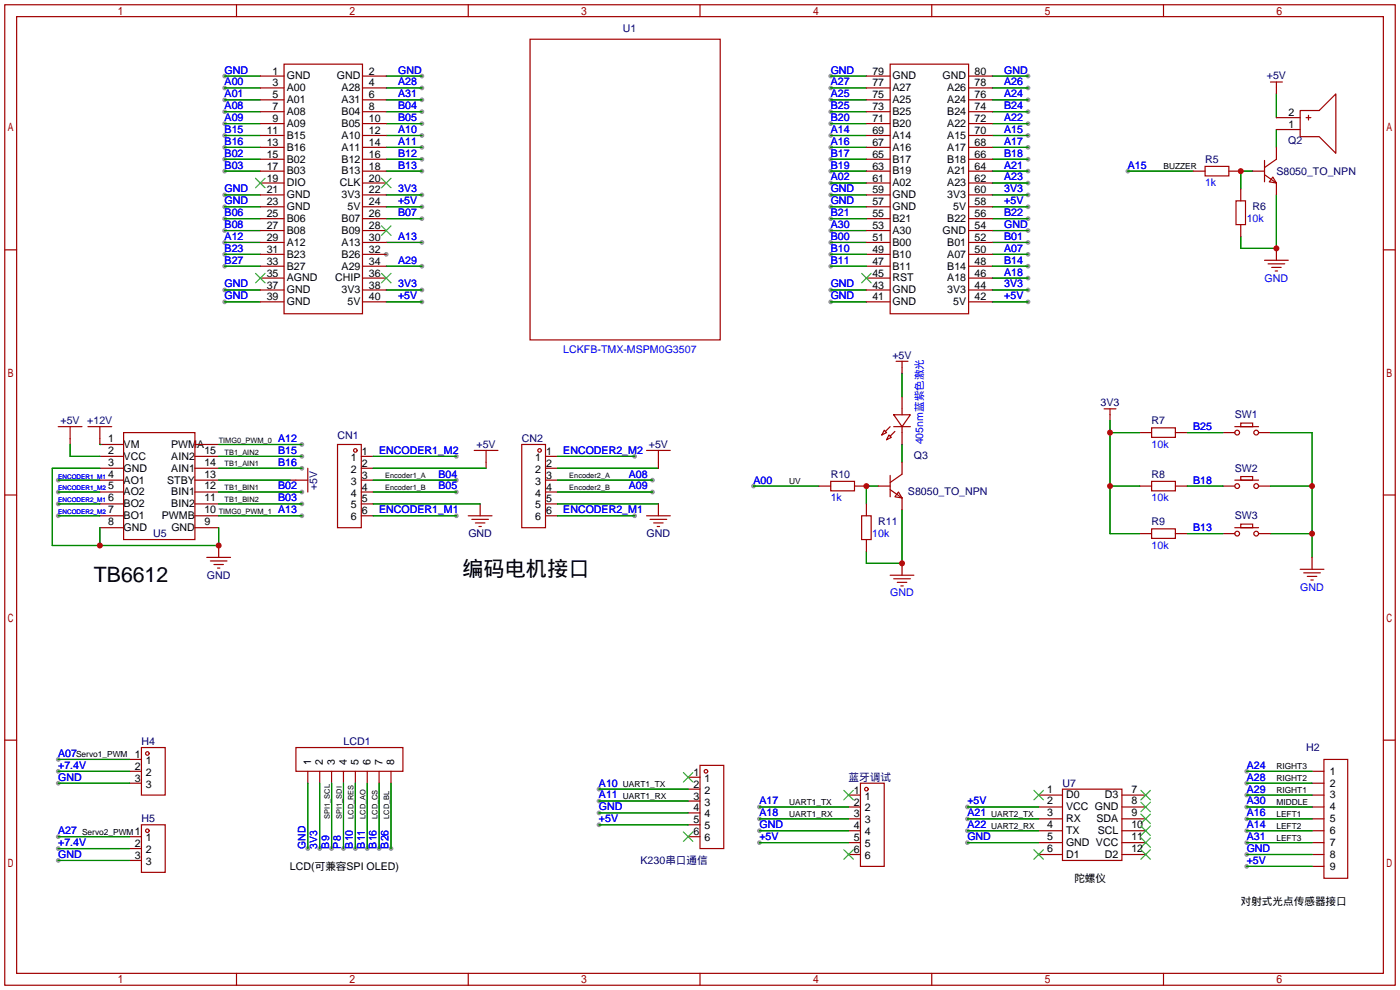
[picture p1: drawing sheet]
<svg xmlns="http://www.w3.org/2000/svg" width="299mm" height="212mm" viewBox="0 0 299 212" stroke-linecap="round" stroke-linejoin="round" font-family="sans-serif">
<g fill="#999">
<circle cx="82.5" cy="54.4" r=".51"/>
<circle cx="241" cy="36.6" r=".51"/>
<circle cx="12.4" cy="102.6" r=".51"/>
<circle cx="12.4" cy="105.2" r=".51"/>
<circle cx="12.4" cy="107.7" r=".51"/>
<circle cx="12.4" cy="110.2" r=".51"/>
<circle cx="64.5" cy="97.5" r=".51"/>
<circle cx="64.5" cy="100.1" r=".51"/>
<circle cx="64.5" cy="105.2" r=".51"/>
<circle cx="64.5" cy="95" r=".51"/>
<circle cx="64.5" cy="107.7" r=".51"/>
<circle cx="64.5" cy="110.2" r=".51"/>
<circle cx="97.5" cy="97.5" r=".51"/>
<circle cx="97.5" cy="102.6" r=".51"/>
<circle cx="97.5" cy="105.2" r=".51"/>
<circle cx="97.5" cy="110.2" r=".51"/>
<circle cx="135.6" cy="97.5" r=".51"/>
<circle cx="139.4" cy="102.6" r=".51"/>
<circle cx="139.4" cy="105.2" r=".51"/>
<circle cx="135.6" cy="110.2" r=".51"/>
<circle cx="128" cy="168.7" r=".51"/>
<circle cx="128" cy="171.2" r=".51"/>
<circle cx="128" cy="173.7" r=".51"/>
<circle cx="128" cy="176.3" r=".51"/>
<circle cx="206.8" cy="172.5" r=".51"/>
<circle cx="206.8" cy="180.1" r=".51"/>
<circle cx="206.8" cy="177.5" r=".51"/>
<circle cx="206.8" cy="175" r=".51"/>
<circle cx="162.3" cy="172.5" r=".51"/>
<circle cx="162.3" cy="175" r=".51"/>
<circle cx="162.3" cy="177.5" r=".51"/>
<circle cx="162.3" cy="180.1" r=".51"/>
<circle cx="65.8" cy="181.4" r=".51"/>
<circle cx="68.3" cy="181.4" r=".51"/>
<circle cx="70.9" cy="181.4" r=".51"/>
<circle cx="73.4" cy="181.4" r=".51"/>
<circle cx="75.9" cy="181.4" r=".51"/>
<circle cx="78.5" cy="181.4" r=".51"/>
<circle cx="81" cy="181.4" r=".51"/>
<circle cx="83.6" cy="181.4" r=".51"/>
<circle cx="161" cy="103.9" r=".51"/>
<circle cx="266.4" cy="164.8" r=".51"/>
<circle cx="266.4" cy="167.4" r=".51"/>
<circle cx="266.4" cy="169.9" r=".51"/>
<circle cx="266.4" cy="172.5" r=".51"/>
<circle cx="266.4" cy="175" r=".51"/>
<circle cx="266.4" cy="177.5" r=".51"/>
<circle cx="266.4" cy="180.1" r=".51"/>
<circle cx="266.4" cy="182.6" r=".51"/>
<circle cx="266.4" cy="185.2" r=".51"/>
<circle cx="12.4" cy="162.3" r=".51"/>
<circle cx="12.4" cy="164.8" r=".51"/>
<circle cx="12.4" cy="167.4" r=".51"/>
<circle cx="12.4" cy="178.8" r=".51"/>
<circle cx="12.4" cy="181.4" r=".51"/>
<circle cx="12.4" cy="183.9" r=".51"/>
<circle cx="48" cy="21.3" r=".51"/>
<circle cx="48" cy="29" r=".51"/>
<circle cx="48" cy="18.8" r=".51"/>
<circle cx="48" cy="16.3" r=".51"/>
<circle cx="90.2" cy="56.9" r=".51"/>
<circle cx="90.2" cy="62" r=".51"/>
<circle cx="90.2" cy="18.8" r=".51"/>
<circle cx="90.2" cy="16.3" r=".51"/>
<circle cx="90.2" cy="64.5" r=".51"/>
<circle cx="90.2" cy="23.9" r=".51"/>
<circle cx="90.2" cy="21.3" r=".51"/>
<circle cx="90.2" cy="29" r=".51"/>
<circle cx="90.2" cy="34" r=".51"/>
<circle cx="90.2" cy="31.5" r=".51"/>
<circle cx="90.2" cy="41.7" r=".51"/>
<circle cx="90.2" cy="36.6" r=".51"/>
<circle cx="90.2" cy="46.7" r=".51"/>
<circle cx="90.2" cy="44.2" r=".51"/>
<circle cx="48" cy="26.4" r=".51"/>
<circle cx="48" cy="23.9" r=".51"/>
<circle cx="90.2" cy="51.8" r=".51"/>
<circle cx="90.2" cy="26.4" r=".51"/>
<circle cx="48" cy="31.5" r=".51"/>
<circle cx="48" cy="34" r=".51"/>
<circle cx="48" cy="41.7" r=".51"/>
<circle cx="48" cy="36.6" r=".51"/>
<circle cx="48" cy="46.7" r=".51"/>
<circle cx="48" cy="44.2" r=".51"/>
<circle cx="48" cy="51.8" r=".51"/>
<circle cx="48" cy="49.3" r=".51"/>
<circle cx="48" cy="54.4" r=".51"/>
<circle cx="48" cy="62" r=".51"/>
<circle cx="48" cy="64.5" r=".51"/>
<circle cx="48" cy="56.9" r=".51"/>
<circle cx="219.7" cy="44.2" r=".51"/>
<circle cx="219.7" cy="64.5" r=".51"/>
<circle cx="219.7" cy="62" r=".51"/>
<circle cx="219.7" cy="59.4" r=".51"/>
<circle cx="219.7" cy="54.4" r=".51"/>
<circle cx="219.7" cy="46.7" r=".51"/>
<circle cx="219.7" cy="51.8" r=".51"/>
<circle cx="219.7" cy="49.3" r=".51"/>
<circle cx="219.7" cy="26.4" r=".51"/>
<circle cx="219.7" cy="23.9" r=".51"/>
<circle cx="219.7" cy="29" r=".51"/>
<circle cx="219.7" cy="34" r=".51"/>
<circle cx="219.7" cy="31.5" r=".51"/>
<circle cx="219.7" cy="41.7" r=".51"/>
<circle cx="219.7" cy="39.1" r=".51"/>
<circle cx="219.7" cy="36.6" r=".51"/>
<circle cx="177.5" cy="16.3" r=".51"/>
<circle cx="177.5" cy="21.3" r=".51"/>
<circle cx="177.5" cy="18.8" r=".51"/>
<circle cx="177.5" cy="23.9" r=".51"/>
<circle cx="177.5" cy="29" r=".51"/>
<circle cx="177.5" cy="26.4" r=".51"/>
<circle cx="177.5" cy="31.5" r=".51"/>
<circle cx="177.5" cy="36.6" r=".51"/>
<circle cx="177.5" cy="34" r=".51"/>
<circle cx="177.5" cy="39.1" r=".51"/>
<circle cx="177.5" cy="44.2" r=".51"/>
<circle cx="177.5" cy="41.7" r=".51"/>
<circle cx="177.5" cy="51.8" r=".51"/>
<circle cx="177.5" cy="49.3" r=".51"/>
<circle cx="177.5" cy="64.5" r=".51"/>
<circle cx="177.5" cy="62" r=".51"/>
<circle cx="219.7" cy="16.3" r=".51"/>
<circle cx="219.7" cy="21.3" r=".51"/>
<circle cx="219.7" cy="18.8" r=".51"/>
<circle cx="177.5" cy="46.7" r=".51"/>
<circle cx="177.5" cy="54.4" r=".51"/>
<circle cx="177.5" cy="56.9" r=".51"/>
<circle cx="219.7" cy="56.9" r=".51"/>
</g>
<g fill="none" stroke="#a10000" stroke-width=".25">
<path d="M1 1h297.2v209.6h-297.2zM3.6 3.6h292.1v204.4h-292.1zM50.5 1v2.6M55.6 16.3h5.1M55.6 18.8h5.1M60.7 13.7h16.8v53.4h-16.8zM77.5 16.3h5M77.5 18.8h5M100.1 1v2.6M113.3 8.4h40.6v64.2h-40.6zM149.6 1v2.6M185.2 16.3h5"/>
<path d="M185.2 18.8h5M190.2 13.7h16.8v53.4h-16.8zM199.1 1v2.6M207 16.3h5.1M207 18.8h5.1M248.7 1v2.6M271.5 17.5h2.6M272.8 17.5v2.6M55.6 36.6h5.1M55.6 21.3h5.1M55.6 23.9h5.1M55.6 29h5.1"/>
<path d="M55.6 39.1h5.1M55.6 26.4h5.1M55.6 31.5h5.1M55.6 34h5.1M77.5 36.6h5M77.5 21.3h5M77.5 23.9h5M77.5 29h5M77.5 39.1h5M77.5 26.4h5M77.5 31.5h5M77.5 34h5"/>
<path d="M185.2 36.6h5M185.2 21.3h5M185.2 23.9h5M185.2 29h5M185.2 39.1h5M185.2 26.4h5M185.2 31.5h5M185.2 34h5M207 36.6h5.1M207 21.3h5.1M207 23.9h5.1M207 29h5.1"/>
<path d="M207 39.1h5.1M207 26.4h5.1M207 31.5h5.1M207 34h5.1M255 36.6h2.6M257.6 35.6h5v2h-5zM262.6 36.6h2.6M267.7 36.6h2.6M270.3 37.3l2.5 1.8M270.3 34.3v4.6M272 37.8l.8 1.3-1.5-.2zM272.8 31.5v2.5l-2.5 1.8"/>
<path d="M272.8 39.1v2.6M272.8 27.7h5.1M272.8 25.1h5.1M277.9 23.6h4l3.6-3.5v12.7l-3.6-3.6h-4zM279.1 25.1h1.1M279.7 24.6v1.1M1 53.4h2.6M55.6 44.2h5.1M55.6 46.7h5.1M55.6 54.4h5.1M55.6 56.9h5.1M55.6 41.7h5.1"/>
<path d="M55.6 49.3h5.1M55.6 51.8h5.1M55.6 59.4h5.1M77.5 44.2h5M77.5 46.7h5M77.5 54.4h5M77.5 56.9h5M77.5 41.7h5M77.5 49.3h5M77.5 51.8h5M77.5 59.4h5M185.2 44.2h5"/>
<path d="M185.2 46.7h5M185.2 54.4h5M185.2 56.9h5M185.2 41.7h5M185.2 49.3h5M185.2 51.8h5M185.2 59.4h5M207 44.2h5.1M207 46.7h5.1M207 54.4h5.1M207 56.9h5.1M207 41.7h5.1"/>
<path d="M207 49.3h5.1M207 51.8h5.1M207 59.4h5.1M264.2 42.9h2v5.1h-2zM265.2 40.4v2.5M265.2 48v2.5M270.3 55.6h5M271 56.4h3.6M271.8 57.2h2M272.5 57.9h.5M272.8 53.1v2.5M295.7 53.4h2.5"/>
<path d="M55.6 62h5.1M55.6 64.5h5.1M77.5 62h5M77.5 64.5h5M185.2 62h5M185.2 64.5h5M191.5 77.2h2.6M192.8 77.2v2.6M207 62h5.1M207 64.5h5.1M12.4 91.2h5.1M15 91.2v3.8"/>
<path d="M18.8 91.2h5.1M21.3 91.2v3.8h5.1M21.3 97.5h5.1M26.4 92.5h15.3v22.8h-15.3zM41.7 95h5M41.7 97.5h5M72.1 95h5.1v17.8h-5.1zM77.2 97.5h2.6M101.3 96.3h5.1M103.9 96.3v3.8M111.5 95h5.1v17.8h-5.1zM116.6 97.5h2.5"/>
<path d="M138.2 96.3h5.1M140.7 96.3v3.8M189 91.9l.5 .6-1 .5zM190 93l.5 .5-1 .5zM190.2 91.2l-1 1M191 88.6h3.6l-1.8 2.6zM191 91.2h3.6M191.3 92.2l-1.1 1M192.8 84.8v3.8M192.8 91.2v3.8M192.8 98.8v2.5l-2.6 1.8M236 87.4h2.5"/>
<path d="M237.2 87.4v2.5M243.6 92.5h2.5M246.1 91.4h5.1v2.1h-5.1zM251.2 92.5h2.5M261.4 92.5h2.5M263.9 91.2h5.1M265.2 90.4h2.5v.8h-2.5zM269 92.5h2.5M1 105.8h2.6M21.3 102.6h5.1M21.3 112.8h5.1M21.3 100.1h5.1"/>
<path d="M21.3 105.2h5.1M21.3 107.7h5.1M21.3 110.2h5.1M41.7 102.6h5M41.7 112.8h5M41.7 100.1h5M41.7 105.2h5M41.7 107.7h5M41.7 110.2h5M44.2 119.1h5.1M45 119.9h3.5M46.7 116.6v2.5"/>
<path d="M62 102.6h3.8M65.8 100.1v5.1M77.2 102.6h2.6M77.2 100.1h2.6M77.2 105.2h2.6M77.2 107.7h2.6M77.2 110.2h2.6M100.1 110.2h5.1M100.8 111h3.6M101.6 111.8h2M102.4 112.5h.5M102.6 107.7v2.5"/>
<path d="M116.6 102.6h2.5M116.6 100.1h2.5M116.6 105.2h2.5M116.6 107.7h2.5M116.6 110.2h2.5M138.2 110.2h5.1M138.9 111h3.6M139.7 111.8h2M140.5 112.5h.5M140.7 107.7v2.5M175 103.9h2.5M177.5 102.9h5.1v2h-5.1z"/>
<path d="M182.6 103.9h2.6M184.1 110.2h2.1v5.1h-2.1zM185.2 107.7v2.5M185.2 115.3v2.6M187.7 103.9h2.5M190.2 104.6l2.6 1.8M190.2 101.6v4.6M192 105.2l.8 1.2-1.5-.2zM192.8 106.4v2.6M243.6 103.9h2.5M243.6 114h2.5M246.1 102.9h5.1v2h-5.1z"/>
<path d="M246.1 113h5.1v2.1h-5.1zM251.2 103.9h2.5M251.2 114h2.5M261.4 103.9h2.5M261.4 114h2.5M263.9 102.6h5.1M263.9 112.8h5.1M265.2 101.9h2.5v.7h-2.5zM265.2 112h2.5v.8h-2.5zM269 103.9h2.5M269 114h2.5M280.4 119.1v2.6"/>
<path d="M295.7 105.8h2.5M45.7 120.6h2.1M46.5 121.4h.5M190.2 122.9h5.1M191 123.7h3.6M191.8 124.5h2M192.5 125.2h.5M192.8 120.4v2.5M277.9 121.7h5.1M278.6 122.4h3.6M279.4 123.2h2M280.2 124h.5"/>
<path d="M1 158.2h2.6M30.2 159.8h5.1v10.1h-5.1zM63.2 159.8h22.9v5h-22.9zM295.7 158.2h2.5M27.7 178.8h2.5M27.7 164.8h2.5M27.7 167.4h2.5M27.7 162.3h2.5M30.2 176.3h5.1v10.1h-5.1zM65.8 164.8v2.6M68.3 164.8v2.6M70.9 164.8v2.6"/>
<path d="M73.4 164.8v2.6M75.9 164.8v2.6M78.5 164.8v2.6M81 164.8v2.6M83.6 164.8v2.6M147.1 166.1h2.5M147.1 168.7h2.5M147.1 171.2h2.5M147.1 173.7h2.5M147.1 176.3h2.5M147.1 178.8h2.5M149.6 163.6h5.1v17.8h-5.1z"/>
<path d="M181.4 169.9h2.5M181.4 172.5h2.5M181.4 175h2.5M181.4 177.5h2.5M183.9 167.4h5.1v17.8h-5.1zM222 169.9h5.1M222 172.5h5.1M222 175h5.1M222 177.5h5.1M227.1 168.7h12.7v15.2h-12.7zM239.8 169.9h5.1M239.8 172.5h5.1"/>
<path d="M239.8 175h5.1M239.8 177.5h5.1M280.4 169.9h2.6M280.4 172.5h2.6M280.4 175h2.6M280.4 177.5h2.6M280.4 164.8h2.6M280.4 167.4h2.6M283 162.3h5v25.4h-5zM27.7 181.4h2.5M27.7 183.9h2.5M181.4 180.1h2.5"/>
<path d="M181.4 182.6h2.5M222 180.1h5.1M222 182.6h5.1M239.8 180.1h5.1M239.8 182.6h5.1M280.4 180.1h2.6M280.4 182.6h2.6M280.4 185.2h2.6M50.5 208v2.6M100.1 208v2.6M149.6 208v2.6M199.1 208v2.6"/>
<path d="M248.7 208v2.6"/>
<circle cx="75.9" cy="96.3" r=".38"/>
<circle cx="115.3" cy="96.3" r=".38"/>
<circle cx="264.4" cy="92.5" r=".51"/>
<circle cx="268.5" cy="92.5" r=".51"/>
<circle cx="264.4" cy="114" r=".51"/>
<circle cx="264.4" cy="103.9" r=".51"/>
<circle cx="268.5" cy="114" r=".51"/>
<circle cx="268.5" cy="103.9" r=".51"/>
<circle cx="31.5" cy="161" r=".38"/>
<circle cx="31.5" cy="177.5" r=".38"/>
<circle cx="150.9" cy="164.8" r=".38"/>
<circle cx="185.2" cy="168.7" r=".38"/>
</g>
<g fill="none" stroke="#008700" stroke-width=".25">
<path d="M48 18.8h7.6M48 16.3h7.6M82.5 18.8h7.7M82.5 16.3h7.7M177.5 18.8h7.7M177.5 16.3h7.7M212.1 18.8h7.6M212.1 16.3h7.6M48 36.6h7.6M48 21.3h7.6M48 29h7.6M48 23.9h7.6"/>
<path d="M48 34h7.6M48 31.5h7.6M48 26.4h7.6M82.5 36.6h7.7M82.5 21.3h7.7M82.5 29h7.7M82.5 23.9h7.7M82.5 34h7.7M82.5 31.5h7.7M82.5 26.4h7.7M177.5 36.6h7.7M177.5 21.3h7.7"/>
<path d="M177.5 29h7.7M177.5 23.9h7.7M177.5 34h7.7M177.5 31.5h7.7M177.5 26.4h7.7M177.5 39.1h7.7M212.1 36.6h7.6M212.1 21.3h7.6M212.1 29h7.6M212.1 23.9h7.6M212.1 34h7.6M212.1 31.5h7.6"/>
<path d="M212.1 26.4h7.6M212.1 39.1h7.6M241 36.6h14M267.7 36.6h-2.5v3.8M272.8 20.1v5M272.8 27.7v3.8M48 56.9h7.6M48 41.7h7.6M48 46.7h7.6M48 44.2h7.6M48 51.8h7.6M48 49.3h7.6"/>
<path d="M48 54.4h7.6M82.5 56.9h7.7M82.5 41.7h7.7M82.5 46.7h7.7M82.5 44.2h7.7M82.5 51.8h7.7M177.5 56.9h7.7M177.5 41.7h7.7M177.5 46.7h7.7M177.5 44.2h7.7M177.5 51.8h7.7M177.5 49.3h7.7"/>
<path d="M177.5 54.4h7.7M212.1 56.9h7.6M212.1 41.7h7.6M212.1 46.7h7.6M212.1 44.2h7.6M212.1 51.8h7.6M212.1 49.3h7.6M212.1 54.4h7.6M212.1 59.4h7.6M272.8 41.7v11.4h-7.6v-2.6M48 62h7.6M48 64.5h7.6"/>
<path d="M82.5 62h7.7M82.5 64.5h7.7M177.5 62h7.7M177.5 64.5h7.7M192.8 79.8v5M212.1 62h7.6M212.1 64.5h7.6M15 95v2.5h6.3M21.3 95h.1M46.7 97.5h17.8M46.7 95h17.8M79.8 97.5h17.7"/>
<path d="M119.1 97.5h16.5M192.8 95v3.8M237.2 92.5h6.4M237.2 89.9v24.1h6.4M253.7 92.5h7.7M271.5 92.5h8.9v26.6M12.4 102.6h8.9M12.4 105.2h8.9M12.4 107.7h8.9M12.4 110.2h8.9M21.3 100.1h-10.1v16.5h35.5v-3.8M21.3 112.8v3.8"/>
<path d="M46.7 102.6h15.3M46.7 105.2h17.8M46.7 107.7h17.8M46.7 110.2h17.8M46.7 100.1h17.8M79.8 102.6h17.7M79.8 105.2h17.7M79.8 107.7h22.8M79.8 110.2h17.7M79.8 100.1h24.1M119.1 102.6h20.3M119.1 105.2h20.3"/>
<path d="M119.1 107.7h21.6M119.1 110.2h16.5M119.1 100.1h21.6M161 103.9h14M187.7 103.9h-2.5v3.8M192.8 109v11.4h-7.6v-2.5M237.2 103.9h6.4M253.7 103.9h7.7M253.7 114h7.7M271.5 103.9h8.9M271.5 114h8.9M12.4 164.8h15.3"/>
<path d="M12.4 167.4h15.3M12.4 162.3h15.3M12.4 178.8h15.3M65.8 167.4v14M68.3 167.4v14M70.9 167.4v14M73.4 167.4v14M75.9 167.4v14M78.5 167.4v14M81 167.4v14M83.6 167.4v14M128 168.7h19.1"/>
<path d="M128 171.2h19.1M128 173.7h19.1M128 176.3h19.1M162.3 172.5h19.1M162.3 177.5h19.1M162.3 175h19.1M206.8 172.5h15.2M206.8 177.5h15.2M206.8 175h15.2M266.4 172.5h14M266.4 177.5h14M266.4 175h14"/>
<path d="M266.4 164.8h14M266.4 167.4h14M266.4 169.9h14M12.4 181.4h15.3M12.4 183.9h15.3M162.3 180.1h19.1M206.8 180.1h15.2M266.4 180.1h14M266.4 182.6h14M266.4 185.2h14"/>
</g>
<g fill="none" stroke="#3c3" stroke-width=".25">
<path d="M54.6 38.1l2 2M56.6 38.1l-2 2M81.5 38.1l2.1 2M83.6 38.1l-2.1 2M54.6 58.4l2 2.1M56.6 58.4l-2 2.1M81.5 48.3l2.1 2M81.5 58.4l2.1 2.1M83.6 48.3l-2.1 2M83.6 58.4l-2.1 2.1M184.1 58.4l2.1 2.1M186.2 58.4l-2.1 2.1"/>
<path d="M146 165.1l2.1 2M146 177.8l2.1 2M148.1 165.1l-2.1 2M148.1 177.8l-2.1 2M180.3 168.9l2.1 2M182.4 168.9l-2.1 2M221 168.9l2 2M223 168.9l-2 2M243.8 168.9l2.1 2M243.8 171.5l2.1 2M243.8 174l2.1 2M243.8 176.5l2.1 2.1"/>
<path d="M243.8 179.1l2.1 2M245.9 168.9l-2.1 2M245.9 171.5l-2.1 2M245.9 174l-2.1 2M245.9 176.5l-2.1 2.1M245.9 179.1l-2.1 2M180.3 181.6l2.1 2M182.4 181.6l-2.1 2M221 181.6l2 2M223 181.6l-2 2M243.8 181.6l2.1 2M245.9 181.6l-2.1 2"/>
</g>
<g fill="#c00">
<circle cx="280.4" cy="103.9" r=".63"/>
<circle cx="280.4" cy="114" r=".63"/>
<circle cx="237.2" cy="92.5" r=".63"/>
<circle cx="237.2" cy="103.9" r=".63"/>
<circle cx="272.8" cy="53.1" r=".63"/>
<circle cx="265.2" cy="36.6" r=".63"/>
<circle cx="46.7" cy="116.6" r=".63"/>
<circle cx="21.3" cy="116.6" r=".63"/>
<circle cx="192.8" cy="120.4" r=".63"/>
<circle cx="185.2" cy="103.9" r=".63"/>
</g>
<g font-size="4.5">
<text x="20.1" y="124.4">TB6612</text>
<text x="98.8" y="123.1">编码电机接口</text>
</g>
<g font-size="2.3" fill="#000080">
<text x="133.1" y="6.8">U1</text>
<text x="270.7" y="17">+5V</text>
<text x="257.6" y="34.8">R5</text>
<text x="275.3" y="30.7">Q2</text>
<text x="272.8" y="37.3">S8050_TO_NPN</text>
<text x="267.7" y="44.9">R6</text>
<text x="190.7" y="76.7">+5V</text>
<text x="235.2" y="86.8">3V3</text>
<text x="263.9" y="89.4">SW1</text>
<text x="12.9" y="90.6">+5V</text>
<text x="18.7" y="90.6">+12V</text>
<text x="72.1" y="93.9">CN1</text>
<text x="101.8" y="95.7">+5V</text>
<text x="111.5" y="94.5">CN2</text>
<text x="138.7" y="95.7">+5V</text>
<text x="246.1" y="90.6">R7</text>
<text x="195.3" y="98">Q3</text>
<text x="263.9" y="100.8">SW2</text>
<text x="67.8" y="104.7" transform="rotate(-90 67.8 104.7)">+5V</text>
<text x="177.5" y="102.1">R10</text>
<text x="194.1" y="105.9">S8050_TO_NPN</text>
<text x="246.1" y="102.1">R8</text>
<text x="187.7" y="112.2">R11</text>
<text x="246.1" y="112.2">R9</text>
<text x="263.9" y="111">SW3</text>
<text x="32.8" y="114.8">U5</text>
<text x="100.1" y="114.8">GND</text>
<text x="138.2" y="114.8">GND</text>
<text x="44.2" y="123.7">GND</text>
<text x="30.2" y="159.2">H4</text>
<text x="73.4" y="159.2">LCD1</text>
<text x="279.1" y="160.5">H2</text>
<text x="181.4" y="166.8">蓝牙调试</text>
<text x="227.1" y="168.1">U7</text>
<text x="30.2" y="175.7">H5</text>
<text x="136.9" y="184.6">K230串口通信</text>
</g>
<g font-size="2.3" fill="#00f">
<text x="48" y="15.7">GND</text>
<text x="85.1" y="15.7">GND</text>
<text x="177.5" y="15.7">GND</text>
<text x="214.6" y="15.7">GND</text>
<text x="48" y="20.8">A01</text>
<text x="48" y="18.3">A00</text>
<text x="48" y="23.3">A08</text>
<text x="85.1" y="18.3">A28</text>
<text x="85.1" y="23.3">B04</text>
<text x="85.1" y="20.8">A31</text>
<text x="177.5" y="20.8">A25</text>
<text x="177.5" y="18.3">A27</text>
<text x="177.5" y="23.3">B25</text>
<text x="214.6" y="23.3">B24</text>
<text x="214.6" y="20.8">A24</text>
<text x="214.6" y="18.3">A26</text>
<text x="48" y="28.4">B15</text>
<text x="48" y="25.9">A09</text>
<text x="85.1" y="28.4">A10</text>
<text x="85.1" y="25.9">B05</text>
<text x="177.5" y="28.4">A14</text>
<text x="177.5" y="25.9">B20</text>
<text x="214.6" y="25.9">A22</text>
<text x="214.6" y="28.4">A15</text>
<text x="48" y="31">B16</text>
<text x="48" y="33.5">B02</text>
<text x="85.1" y="33.5">B12</text>
<text x="85.1" y="31">A11</text>
<text x="177.5" y="31">A16</text>
<text x="177.5" y="33.5">B17</text>
<text x="214.6" y="33.5">B18</text>
<text x="214.6" y="31">A17</text>
<text x="48" y="41.1">GND</text>
<text x="48" y="36">B03</text>
<text x="85.1" y="41.1">3V3</text>
<text x="85.1" y="36">B13</text>
<text x="177.5" y="36">B19</text>
<text x="177.5" y="38.6">A02</text>
<text x="177.5" y="41.1">GND</text>
<text x="214.6" y="41.1">3V3</text>
<text x="214.6" y="38.6">A23</text>
<text x="214.6" y="36">A21</text>
<text x="241" y="36">A15</text>
<text x="257.6" y="39.8">1k</text>
<text x="48" y="46.2">B06</text>
<text x="48" y="43.7">GND</text>
<text x="85.1" y="46.2">B07</text>
<text x="85.1" y="43.7">+5V</text>
<text x="177.5" y="43.7">GND</text>
<text x="177.5" y="46.2">B21</text>
<text x="214.6" y="43.7">+5V</text>
<text x="214.6" y="46.2">B22</text>
<text x="266.4" y="47.5">10k</text>
<text x="48" y="51.3">A12</text>
<text x="48" y="48.7">B08</text>
<text x="48" y="53.8">B23</text>
<text x="85.1" y="51.3">A13</text>
<text x="177.5" y="51.3">B00</text>
<text x="177.5" y="48.7">A30</text>
<text x="177.5" y="53.8">B10</text>
<text x="214.6" y="53.8">A07</text>
<text x="214.6" y="51.3">B01</text>
<text x="214.6" y="48.7">GND</text>
<text x="48" y="56.4">B27</text>
<text x="85.1" y="56.4">A29</text>
<text x="177.5" y="56.4">B11</text>
<text x="214.6" y="58.9">A18</text>
<text x="214.6" y="56.4">B14</text>
<text x="48" y="61.4">GND</text>
<text x="48" y="64">GND</text>
<text x="85.1" y="61.4">3V3</text>
<text x="85.1" y="64">+5V</text>
<text x="177.5" y="64">GND</text>
<text x="177.5" y="61.4">GND</text>
<text x="214.6" y="64">+5V</text>
<text x="214.6" y="61.4">3V3</text>
<text x="270.3" y="60.2">GND</text>
<text x="120.4" y="75.4">LCKFB-TMX-MSPM0G3507</text>
<text x="59.4" y="94.5">A12</text>
<text x="197.3" y="95" transform="rotate(-90 197.3 95)">405nm蓝紫色激光</text>
<text x="246.1" y="95.7">10k</text>
<text x="255" y="91.9">B25</text>
<text x="59.4" y="97">B15</text>
<text x="59.4" y="99.5">B16</text>
<text x="81" y="97">ENCODER1_M2</text>
<text x="120.4" y="97">ENCODER2_M2</text>
<text x="59.4" y="104.6">B02</text>
<text x="59.4" y="107.2">B03</text>
<text x="93.7" y="102.1">B04</text>
<text x="93.7" y="104.6">B05</text>
<text x="134.4" y="102.1">A08</text>
<text x="134.4" y="104.6">A09</text>
<text x="161" y="103.3">A00</text>
<text x="177.5" y="107.2">1k</text>
<text x="246.1" y="107.2">10k</text>
<text x="255" y="103.3">B18</text>
<text x="59.4" y="109.7">A13</text>
<text x="81" y="109.7">ENCODER1_M1</text>
<text x="120.4" y="109.7">ENCODER2_M1</text>
<text x="255" y="113.5">B13</text>
<text x="186.4" y="114.8">10k</text>
<text x="246.1" y="117.3">10k</text>
<text x="190.2" y="127.5">GND</text>
<text x="277.9" y="126.2">GND</text>
<text x="12.4" y="161.8">A07</text>
<text x="12.4" y="164.3">+7.4V</text>
<text x="12.4" y="166.8">GND</text>
<text x="266.4" y="164.3">A24</text>
<text x="266.4" y="166.8">A28</text>
<text x="128" y="168.1">A10</text>
<text x="128" y="170.7">A11</text>
<text x="128" y="173.2">GND</text>
<text x="162.3" y="171.9">A17</text>
<text x="206.8" y="171.9">+5V</text>
<text x="266.4" y="169.4">A29</text>
<text x="266.4" y="171.9">A30</text>
<text x="12.4" y="178.3">A27</text>
<text x="128" y="175.7">+5V</text>
<text x="162.3" y="174.5">A18</text>
<text x="162.3" y="177">GND</text>
<text x="162.3" y="179.5">+5V</text>
<text x="206.8" y="179.5">GND</text>
<text x="206.8" y="177">A22</text>
<text x="206.8" y="174.5">A21</text>
<text x="266.4" y="174.5">A16</text>
<text x="266.4" y="177">A14</text>
<text x="266.4" y="179.5">A31</text>
<text x="12.4" y="180.8">+7.4V</text>
<text x="12.4" y="183.4">GND</text>
<text x="70.3" y="181.4" transform="rotate(-90 70.3 181.4)">B9</text>
<text x="72.9" y="181.4" transform="rotate(-90 72.9 181.4)">P8</text>
<text x="75.4" y="181.4" transform="rotate(-90 75.4 181.4)">B10</text>
<text x="77.9" y="181.4" transform="rotate(-90 77.9 181.4)">B11</text>
<text x="80.5" y="181.4" transform="rotate(-90 80.5 181.4)">B16</text>
<text x="83" y="181.4" transform="rotate(-90 83 181.4)">B26</text>
<text x="266.4" y="182.1">GND</text>
<text x="266.4" y="184.6">+5V</text>
</g>
<g font-size="2.3">
<text x="58.3" y="15.9">1</text>
<text x="61.3" y="17">GND</text>
<text x="72" y="17">GND</text>
<text x="78.8" y="15.9">2</text>
<text x="186.5" y="15.9">79</text>
<text x="190.8" y="17">GND</text>
<text x="201.5" y="17">GND</text>
<text x="208.3" y="15.9">80</text>
<text x="58.3" y="18.5">3</text>
<text x="58.3" y="23.6">7</text>
<text x="58.3" y="21">5</text>
<text x="61.3" y="19.5">A00</text>
<text x="61.3" y="22">A01</text>
<text x="73" y="22">A31</text>
<text x="73" y="19.5">A28</text>
<text x="78.8" y="21">6</text>
<text x="78.8" y="23.6">8</text>
<text x="78.8" y="18.5">4</text>
<text x="186.5" y="21">75</text>
<text x="186.5" y="23.6">73</text>
<text x="186.5" y="18.5">77</text>
<text x="190.8" y="22">A25</text>
<text x="190.8" y="19.5">A27</text>
<text x="202.5" y="19.5">A26</text>
<text x="202.5" y="22">A24</text>
<text x="208.3" y="18.5">78</text>
<text x="208.3" y="23.6">74</text>
<text x="208.3" y="21">76</text>
<text x="57" y="28.6">11</text>
<text x="58.3" y="26.1">9</text>
<text x="61.3" y="27.1">A09</text>
<text x="61.3" y="29.7">B15</text>
<text x="61.3" y="24.6">A08</text>
<text x="73" y="24.6">B04</text>
<text x="73" y="29.7">A10</text>
<text x="73" y="27.1">B05</text>
<text x="78.8" y="28.6">12</text>
<text x="78.8" y="26.1">10</text>
<text x="186.5" y="28.6">69</text>
<text x="186.5" y="26.1">71</text>
<text x="190.8" y="24.6">B25</text>
<text x="190.8" y="29.7">A14</text>
<text x="190.8" y="27.1">B20</text>
<text x="202.5" y="27.1">A22</text>
<text x="202.5" y="29.7">A15</text>
<text x="202.5" y="24.6">B24</text>
<text x="208.3" y="26.1">72</text>
<text x="208.3" y="28.6">70</text>
<text x="275.3" y="27.4">1</text>
<text x="275.3" y="24.8">2</text>
<text x="57" y="33.7">15</text>
<text x="57" y="31.2">13</text>
<text x="61.3" y="34.7">B02</text>
<text x="61.3" y="32.2">B16</text>
<text x="73" y="32.2">A11</text>
<text x="73" y="34.7">B12</text>
<text x="78.8" y="31.2">14</text>
<text x="78.8" y="33.7">16</text>
<text x="186.5" y="31.2">67</text>
<text x="186.5" y="33.7">65</text>
<text x="190.8" y="32.2">A16</text>
<text x="190.8" y="34.7">B17</text>
<text x="202.5" y="34.7">B18</text>
<text x="202.5" y="32.2">A17</text>
<text x="208.3" y="33.7">66</text>
<text x="208.3" y="31.2">68</text>
<text x="57" y="41.3">21</text>
<text x="57" y="36.3">17</text>
<text x="57" y="38.8">19</text>
<text x="61.3" y="37.3">B03</text>
<text x="61.3" y="39.8">DIO</text>
<text x="72.6" y="39.8">CLK</text>
<text x="73" y="37.3">B13</text>
<text x="78.8" y="38.8">20</text>
<text x="78.8" y="36.3">18</text>
<text x="78.8" y="41.3">22</text>
<text x="186.5" y="38.8">61</text>
<text x="186.5" y="36.3">63</text>
<text x="186.5" y="41.3">59</text>
<text x="190.8" y="39.8">A02</text>
<text x="190.8" y="37.3">B19</text>
<text x="202.5" y="37.3">A21</text>
<text x="202.5" y="39.8">A23</text>
<text x="208.3" y="41.3">60</text>
<text x="208.3" y="36.3">64</text>
<text x="208.3" y="38.8">62</text>
<text x="57" y="46.4">25</text>
<text x="57" y="43.9">23</text>
<text x="61.3" y="42.4">GND</text>
<text x="61.3" y="47.4">B06</text>
<text x="61.3" y="44.9">GND</text>
<text x="73" y="47.4">B07</text>
<text x="73" y="42.4">3V3</text>
<text x="74.3" y="44.9">5V</text>
<text x="78.8" y="43.9">24</text>
<text x="78.8" y="46.4">26</text>
<text x="186.5" y="43.9">57</text>
<text x="186.5" y="46.4">55</text>
<text x="190.8" y="44.9">GND</text>
<text x="190.8" y="47.4">B21</text>
<text x="190.8" y="42.4">GND</text>
<text x="202.5" y="42.4">3V3</text>
<text x="202.5" y="47.4">B22</text>
<text x="203.7" y="44.9">5V</text>
<text x="208.3" y="46.4">56</text>
<text x="208.3" y="43.9">58</text>
<text x="57" y="51.5">29</text>
<text x="57" y="49">27</text>
<text x="61.3" y="52.5">A12</text>
<text x="61.3" y="50">B08</text>
<text x="73" y="50">B09</text>
<text x="73" y="52.5">A13</text>
<text x="78.8" y="49">28</text>
<text x="78.8" y="51.5">30</text>
<text x="186.5" y="49">53</text>
<text x="186.5" y="51.5">51</text>
<text x="190.8" y="50">A30</text>
<text x="190.8" y="52.5">B00</text>
<text x="201.5" y="50">GND</text>
<text x="202.5" y="52.5">B01</text>
<text x="208.3" y="51.5">52</text>
<text x="208.3" y="49">54</text>
<text x="57" y="59.1">35</text>
<text x="57" y="56.6">33</text>
<text x="57" y="54">31</text>
<text x="61.3" y="57.6">B27</text>
<text x="61.3" y="55.1">B23</text>
<text x="73" y="55.1">B26</text>
<text x="73" y="57.6">A29</text>
<text x="78.8" y="54">32</text>
<text x="78.8" y="56.6">34</text>
<text x="78.8" y="59.1">36</text>
<text x="186.5" y="54">49</text>
<text x="186.5" y="56.6">47</text>
<text x="186.5" y="59.1">45</text>
<text x="190.8" y="55.1">B10</text>
<text x="190.8" y="57.6">B11</text>
<text x="202.5" y="57.6">B14</text>
<text x="202.5" y="55.1">A07</text>
<text x="208.3" y="59.1">46</text>
<text x="208.3" y="56.6">48</text>
<text x="208.3" y="54">50</text>
<text x="57" y="64.2">39</text>
<text x="57" y="61.7">37</text>
<text x="61.3" y="65.2">GND</text>
<text x="61.3" y="60.1">AGND</text>
<text x="61.3" y="62.7">GND</text>
<text x="71.6" y="60.1">CHIP</text>
<text x="73" y="62.7">3V3</text>
<text x="74.3" y="65.2">5V</text>
<text x="78.8" y="61.7">38</text>
<text x="78.8" y="64.2">40</text>
<text x="186.5" y="61.7">43</text>
<text x="186.5" y="64.2">41</text>
<text x="190.8" y="62.7">GND</text>
<text x="190.8" y="60.1">RST</text>
<text x="190.8" y="65.2">GND</text>
<text x="202.5" y="60.1">A18</text>
<text x="202.5" y="62.7">3V3</text>
<text x="203.7" y="65.2">5V</text>
<text x="208.3" y="64.2">42</text>
<text x="208.3" y="61.7">44</text>
<text x="23.1" y="94.5">1</text>
<text x="26.4" y="95.7">VM</text>
<text x="36.6" y="95.7">PWMA</text>
<text x="23.1" y="97">2</text>
<text x="23.1" y="99.5">3</text>
<text x="26.4" y="98.3">VCC</text>
<text x="26.4" y="100.8">GND</text>
<text x="36.6" y="100.8">AIN1</text>
<text x="36.6" y="98.3">AIN2</text>
<text x="43.7" y="99.5">14</text>
<text x="43.7" y="97">15</text>
<text x="75" y="98.5">1</text>
<text x="75" y="101">2</text>
<text x="77.3" y="97.2">1</text>
<text x="77.3" y="99.8">2</text>
<text x="114.4" y="98.5">1</text>
<text x="114.4" y="101">2</text>
<text x="116.7" y="97.2">1</text>
<text x="116.7" y="99.8">2</text>
<text x="23.1" y="102.1">4</text>
<text x="23.1" y="104.6">5</text>
<text x="23.1" y="107.2">6</text>
<text x="26.4" y="103.3">AO1</text>
<text x="26.4" y="105.9">AO2</text>
<text x="35.7" y="103.3">STBY</text>
<text x="36.6" y="105.9">BIN1</text>
<text x="43.7" y="107.2">11</text>
<text x="43.7" y="104.6">12</text>
<text x="43.7" y="102.1">13</text>
<text x="75" y="103.6">3</text>
<text x="75" y="106.1">4</text>
<text x="77.3" y="102.3">3</text>
<text x="77.3" y="104.8">4</text>
<text x="77.3" y="107.4">5</text>
<text x="114.4" y="103.6">3</text>
<text x="114.4" y="106.1">4</text>
<text x="116.7" y="102.3">3</text>
<text x="116.7" y="104.8">4</text>
<text x="116.7" y="107.4">5</text>
<text x="23.1" y="109.7">7</text>
<text x="23.1" y="112.2">8</text>
<text x="26.4" y="108.4">BO2</text>
<text x="26.4" y="111">BO1</text>
<text x="26.4" y="113.5">GND</text>
<text x="34.6" y="111">PWMB</text>
<text x="36.6" y="108.4">BIN2</text>
<text x="36.6" y="113.5">GND</text>
<text x="43.7" y="112.2">9</text>
<text x="43.7" y="109.7">10</text>
<text x="75" y="108.7">5</text>
<text x="75" y="111.2">6</text>
<text x="77.3" y="109.9">6</text>
<text x="114.4" y="108.7">5</text>
<text x="114.4" y="111.2">6</text>
<text x="116.7" y="109.9">6</text>
<text x="28.8" y="162">1</text>
<text x="28.8" y="164.5">2</text>
<text x="28.8" y="167.1">3</text>
<text x="31.2" y="163.3">1</text>
<text x="31.2" y="165.8">2</text>
<text x="66.5" y="163.6" transform="rotate(-90 66.5 163.6)">1</text>
<text x="69" y="163.6" transform="rotate(-90 69 163.6)">2</text>
<text x="71.6" y="163.6" transform="rotate(-90 71.6 163.6)">3</text>
<text x="74.1" y="163.6" transform="rotate(-90 74.1 163.6)">4</text>
<text x="76.7" y="163.6" transform="rotate(-90 76.7 163.6)">5</text>
<text x="79.2" y="163.6" transform="rotate(-90 79.2 163.6)">6</text>
<text x="81.7" y="163.6" transform="rotate(-90 81.7 163.6)">7</text>
<text x="84.3" y="163.6" transform="rotate(-90 84.3 163.6)">8</text>
<text x="148.2" y="165.8">1</text>
<text x="150.5" y="167.1">1</text>
<text x="284.2" y="165.6">1</text>
<text x="31.2" y="168.3">3</text>
<text x="148.2" y="168.3">2</text>
<text x="148.2" y="170.9">3</text>
<text x="148.2" y="173.4">4</text>
<text x="150.5" y="169.6">2</text>
<text x="150.5" y="172.2">3</text>
<text x="182.5" y="169.6">1</text>
<text x="182.5" y="172.2">2</text>
<text x="184.8" y="170.9">1</text>
<text x="184.8" y="173.4">2</text>
<text x="223.8" y="169.4">1</text>
<text x="223.8" y="171.9">2</text>
<text x="227.8" y="170.7">D0</text>
<text x="227.8" y="173.2">VCC GND</text>
<text x="236.1" y="170.7">D3</text>
<text x="241.8" y="169.4">7</text>
<text x="241.8" y="171.9">8</text>
<text x="284.2" y="168.1">2</text>
<text x="284.2" y="170.6">3</text>
<text x="284.2" y="173.2">4</text>
<text x="28.8" y="178.5">1</text>
<text x="31.2" y="179.8">1</text>
<text x="148.2" y="176">5</text>
<text x="148.2" y="178.5">6</text>
<text x="150.5" y="174.7">4</text>
<text x="150.5" y="177.2">5</text>
<text x="150.5" y="179.8">6</text>
<text x="182.5" y="174.7">3</text>
<text x="182.5" y="177.2">4</text>
<text x="182.5" y="179.8">5</text>
<text x="184.8" y="176">3</text>
<text x="184.8" y="178.5">4</text>
<text x="223.8" y="174.5">3</text>
<text x="223.8" y="177">4</text>
<text x="223.8" y="179.5">5</text>
<text x="227.8" y="175.7">RX</text>
<text x="227.8" y="178.3">TX</text>
<text x="234.4" y="175.7">SDA</text>
<text x="234.6" y="178.3">SCL</text>
<text x="241.8" y="174.5">9</text>
<text x="241.8" y="177">10</text>
<text x="241.8" y="179.5">11</text>
<text x="284.2" y="175.7">5</text>
<text x="284.2" y="178.3">6</text>
<text x="28.8" y="181">2</text>
<text x="28.8" y="183.6">3</text>
<text x="31.2" y="182.3">2</text>
<text x="31.2" y="184.9">3</text>
<text x="62" y="185.9">LCD(可兼容SPI OLED)</text>
<text x="182.5" y="182.3">6</text>
<text x="184.8" y="181">5</text>
<text x="184.8" y="183.6">6</text>
<text x="223.8" y="182.1">6</text>
<text x="227.8" y="180.8">GND VCC</text>
<text x="227.8" y="183.4">D1</text>
<text x="236.1" y="183.4">D2</text>
<text x="241.8" y="182.1">12</text>
<text x="284.2" y="180.8">7</text>
<text x="284.2" y="183.3">8</text>
<text x="284.2" y="185.9">9</text>
<text x="229.6" y="188.4">陀螺仪</text>
<text x="265.2" y="193.5">对射式光点传感器接口</text>
</g>
<g font-size="2.2" fill="#00f">
<text x="65.3" y="181.4" transform="rotate(-90 65.3 181.4)">GND</text>
<text x="67.8" y="181.4" transform="rotate(-90 67.8 181.4)">3V3</text>
</g>
<g font-size="1.8">
<text x="248.7" y="36.1">BUZZER</text>
<text x="168.7" y="103.5">UV</text>
<text x="16.3" y="161.9">Servo1_PWM</text>
<text x="272.8" y="164.4">RIGHT3</text>
<text x="272.8" y="167">RIGHT2</text>
<text x="133.1" y="168.2">UART1_TX</text>
<text x="133.1" y="170.8">UART1_RX</text>
<text x="168.7" y="172">UART1_TX</text>
<text x="272.8" y="169.5">RIGHT1</text>
<text x="272.8" y="172">MIDDLE</text>
<text x="17.5" y="178.4">Servo2_PWM</text>
<text x="168.7" y="174.6">UART1_RX</text>
<text x="211.8" y="174.6">UART2_TX</text>
<text x="211.8" y="177.1">UART2_RX</text>
<text x="272.8" y="174.6">LEFT1</text>
<text x="272.8" y="177.1">LEFT2</text>
<text x="272.8" y="179.7">LEFT3</text>
</g>
<g font-size="1.6">
<text x="46.7" y="94.6">TIMG0_PWM_0</text>
<text x="48" y="97.2">TB1_AIN2</text>
<text x="48" y="99.7">TB1_AIN1</text>
<text x="48" y="104.8">TB1_BIN1</text>
<text x="48" y="107.3">TB1_BIN2</text>
<text x="82.3" y="102.2">Encoder1_A</text>
<text x="82.3" y="104.8">Encoder1_B</text>
<text x="121.7" y="102.2">Encoder2_A</text>
<text x="121.7" y="104.8">Encoder2_B</text>
<text x="46.7" y="109.9">TIMG0_PWM_1</text>
<text x="70.5" y="175" transform="rotate(-90 70.5 175)">SPI1_SCL</text>
<text x="73" y="175" transform="rotate(-90 73 175)">SPI1_SDI</text>
<text x="75.6" y="175" transform="rotate(-90 75.6 175)">LCD_RES</text>
<text x="78.1" y="175" transform="rotate(-90 78.1 175)">LCD_AO</text>
<text x="80.6" y="175" transform="rotate(-90 80.6 175)">LCD_CS</text>
<text x="83.2" y="175" transform="rotate(-90 83.2 175)">LCD_BL</text>
</g>
<g font-size="1.4" fill="#00f">
<text x="12.4" y="102.3">ENCODER1_M1</text>
<text x="12.4" y="104.8">ENCODER1_M2</text>
<text x="12.4" y="107.4">ENCODER2_M1</text>
<text x="12.4" y="109.9">ENCODER2_M2</text>
</g>
</svg>
